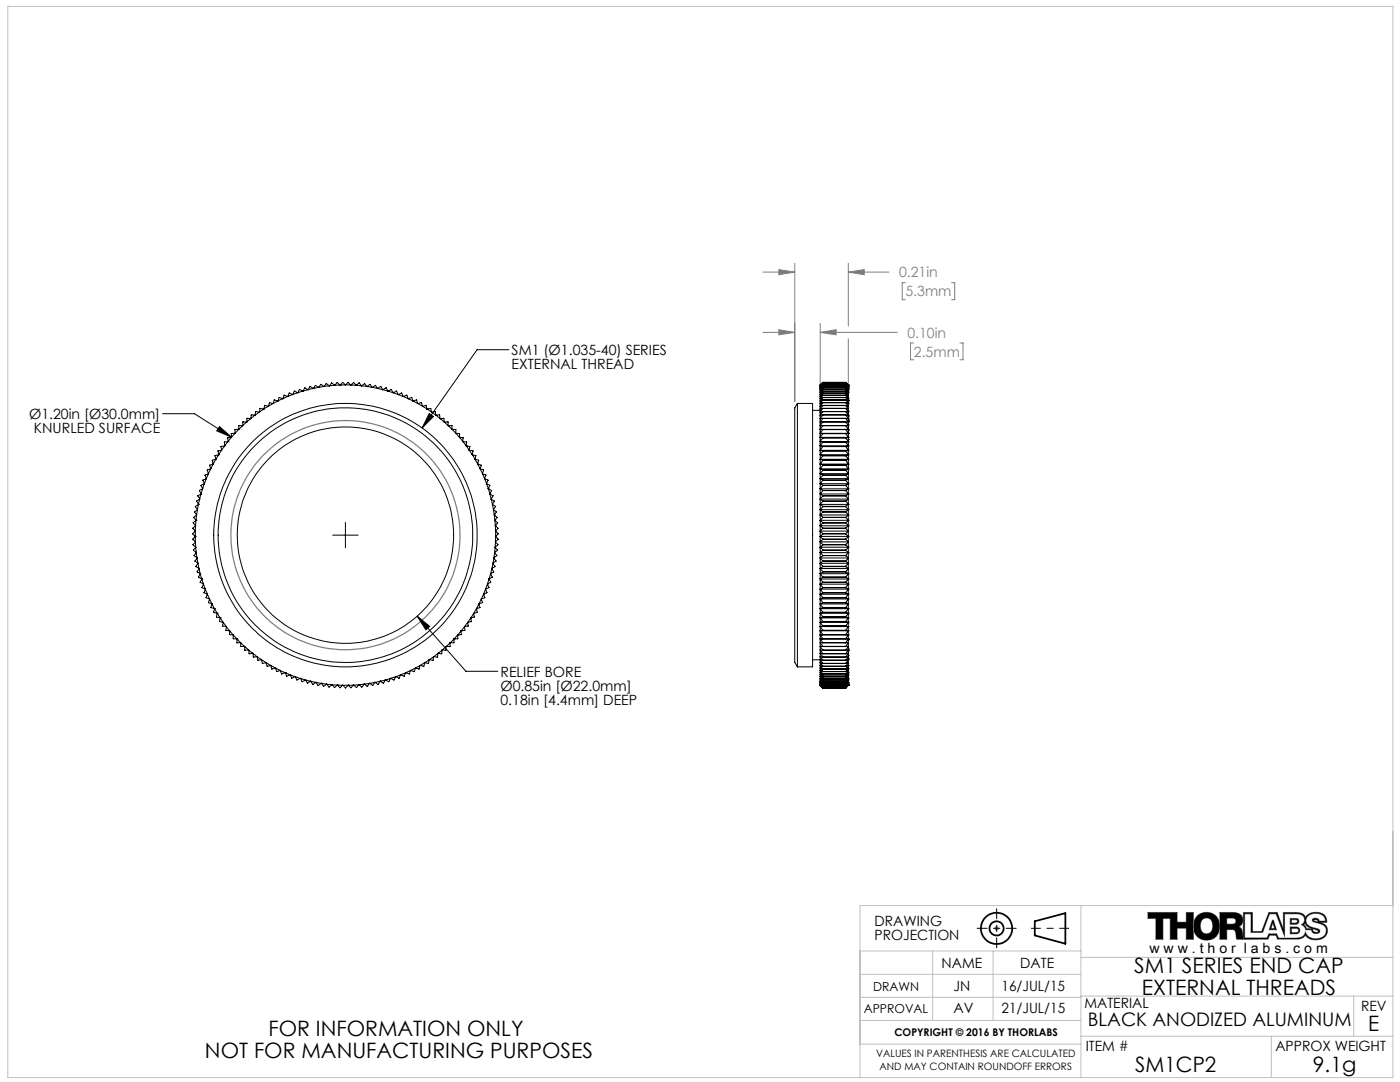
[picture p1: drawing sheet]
<svg xmlns="http://www.w3.org/2000/svg" width="279mm" height="216mm" viewBox="0 0 279 216" stroke-linecap="round" stroke-linejoin="round" font-family="sans-serif">
<g fill="none" stroke="#000" stroke-width=".35">
<path d="M206.5 183.8l6.1-1.6v6.1l-6.1-1.6z"/>
<circle cx="198.9" cy="185.2" r="3.1"/>
<circle cx="198.9" cy="185.2" r="1.4"/>
</g>
<g fill="none" stroke="#808080" stroke-width=".2">
<path d="M152.3 54.3h6.3M155.4 53.8l3.2 .5-3.2 .5zM158.6 52.5v27.6M169.3 54.3l3.2-.5v1zM169.3 52.5v12.6M169.3 54.3h8.1M180.7 56.4h-.6v3.4h.6M189.9 56.4h.6v3.4h-.6M152.3 66.3h6.3M155.4 65.8l3.2 .5-3.2 .5zM163.7 66.3l3.2-.5v1zM163.7 64.5v25.9"/>
<path d="M163.7 66.3h15.4M169.3 67.6v26.7M182.4 68.4h-.7v3.4h.7M191.6 68.4h.6v3.4h-.6M198.4 185.2h1M198.5 184.9l.7 .7M198.9 184.7v1M199.2 184.9l-.7 .7M229.1 182.1h5.8v1.9h1.8v-1.9h1.5v5.3h-1.5v-2.2h-1.8v2.2h-1.4v-4.1h-1.4v4.1h-1.4v-4.1h-1.6zM239 182.7a2.7 2.7 0 0 1 3.2-.3 2.7 2.7 0 0 1 1.2 3 2.65 2.65 0 0 1-3.2 2.1 2.65 2.65 0 0 1-2-3.3l.2-.6zM239.9 183.5a1.21 1.21 0 0 1 1.3-.3 1.21 1.21 0 0 1 .8 1.1 1.49 1.49 0 0 1-1.2 2 1.69 1.69 0 0 1-.9-2.8zM244.8 183.2h1.2a.61 .61 0 0 1 .7 .6 .61 .61 0 0 1-.7 .6h-1.2z"/>
<path d="M247.2 184.9a1.46 1.46 0 0 0 .8-1.6 1.46 1.46 0 0 0-1.3-1.2h-3.2v5.3h1.3v-1.9h1.3a1.71 1.71 0 0 1 .6 1.7l.1 .2h1.3M247.2 184.9a2.41 2.41 0 0 1 .9 2.2v.3M247.2 184.9h.1M248.4 182.4h1.3v3.7h2.3l1.4-3.7h1.3l1.7 4.4v-4.4h2.2a1.26 1.26 0 0 1 1.4 .3 1.26 1.26 0 0 1 .1 1.5l-.4 .3a1.2 1.2 0 0 1 .9 1h1.2a.86 .86 0 0 0 .7 .8 .86 .86 0 0 0 .9-.5l-.1-.3a5.9 5.9 0 0 1-2.5-1.2 1.4 1.4 0 0 1 1.3-2 1.84 1.84 0 0 1 2.4 1.5h-1.2a.73 .73 0 0 0-.6-.6 .73 .73 0 0 0-.8 .4l.1 .3a5.7 5.7 0 0 1 2.5 1.1 1.59 1.59 0 0 1-1.5 2.3 2.11 2.11 0 0 1-2.5-1.4 1.54 1.54 0 0 1-1.8 1.3h-3.5l-.4-.9h-1.6l-.3 .8h-4.5zM253.9 183.6h.2l.6 1.9h-1.4zM254 184.1l.4 1.2h-.8zM257.5 183.3h1.1a.58 .58 0 0 1 .6 .6 .58 .58 0 0 1-.6 .5h-1.1zM257.5 185h1.2a.69 .69 0 0 1 .7 .6 .69 .69 0 0 1-.7 .7h-1.2zM257.7 183.5l1.1 .1 .1 .4-.4 .2h-.8zM257.7 185.2h1a.43 .43 0 0 1 .5 .5 .43 .43 0 0 1-.5 .4h-1zM260.5 184.1a1.57 1.57 0 0 0 1.4 1.2h-1.2l-.5-.8zM262 185.3l1.1 .5a.61 .61 0 0 1-.7 .3 .61 .61 0 0 1-.4-.6z"/>
<path d="M262.1 183.6a.52 .52 0 0 1 .9 .4zM263.3 184h.1M263.3 184h1.5a1.84 1.84 0 0 0-2.2-2 2.32 2.32 0 0 0-2.1 1.1 1.76 1.76 0 0 0-2.1-1h-2.3v3.3l-1.2-3.3h-1.7l-1.4 3.8h-1.8l-.1-3.8h-1.8v5.3M263.3 184a1.71 1.71 0 0 1 1.7 1.8 1.71 1.71 0 0 1-1.7 1.7 2.53 2.53 0 0 1-2.8-1 1.59 1.59 0 0 1-1.6 .9h-3.9l-.3-.8h-1.3l-.4 .8h-4.9"/>
</g>
<circle cx="68.9" cy="106.8" r="22.9" fill="none" stroke="#808080" stroke-width=".25"/>
<path d="M205.8 185.2h7.5" fill="none" stroke="#000" stroke-width=".2" stroke-dasharray="15.2 1.3 1.3 1.3" stroke-dashoffset="13.4"/>
<path d="M195 185.2h7.8M198.9 181.3v7.8" fill="none" stroke="#000" stroke-width=".2" stroke-dasharray="15.2 1.3 1.3 1.3" stroke-dashoffset="13.2"/>
<g fill="none" stroke="#c0c0c0" stroke-width=".2">
<path d="M1.6 1.3h276.4v213.7h-276.4zM171.6 189.8h44.1M171.6 199h44.1M171.6 194.4h44.1M186.1 189.8v13.8M198.2 189.8v13.8M215.7 198.8h62.3M215.7 180.7v34.3M215.7 191h62.3M270.2 198.8v8M278 180.7h-106.4v34.3M171.6 203.6h44.1"/>
<path d="M171.6 208.4h44.1M215.7 206.8h62.3M253.7 206.8v8.2"/>
</g>
<path d="M101.6 69.8h-6.4l-11 15.6M32.5 82.5h6.3l7.4 4.7M43.8 85.1l2.4 2.1-2.9-1.2zM85.7 82.5l.8 .6-2.3 2.3zM66.4 106.8h5.1M68.9 104.2v5.1M83.3 122.9l9.7 11h6.3M83.3 122.9l2.5 2.1-.8 .7z" fill="none" stroke="#000" stroke-width=".2"/>
<path d="M240 183.5a1.27 1.27 0 0 1 1.5-.2 1.27 1.27 0 0 1 .5 1.4 1.28 1.28 0 0 1-.6 1.5 1.28 1.28 0 0 1-1.5-.3 2.12 2.12 0 0 1 .1-2.4zM239 182.7a2.83 2.83 0 0 0-.6 3.4 2.83 2.83 0 0 0 3.2 1.4 2.79 2.79 0 0 0 1.7-3.7 2.79 2.79 0 0 0-3.7-1.5zM229.1 182.1h5.8v1.9h1.8v-1.9h1.5v5.3h-1.5v-2.2h-1.8v2.2h-1.4v-4.1h-1.4v4.1h-1.4v-4.1h-1.6zM243.5 182.1h2.7a1.53 1.53 0 0 1 1.7 .9 1.53 1.53 0 0 1-.7 1.9l.5 .4 .2 .3 .2 1.8h-1.3l-.2-1.4-.5-.5h-1.3v1.9h-1.3zM244.8 183.2v1.2h1.4l.4-.4v-.5l-.3-.3zM262.1 183.6h.5a.24 .24 0 0 1 .3 0 .24 .24 0 0 1 0 .3l-.6-.1zM260.5 184.1a1.57 1.57 0 0 0 1.4 1.2h-1.2l-.2-.5a.4 .4 0 0 1 0-.7zM248.1 182.1v5.3h4.9l.4-.8h1.3l.3 .8h3.9a1.64 1.64 0 0 0 1.6-.9 2.71 2.71 0 0 0 3.7 .6 1.66 1.66 0 0 0 .7-1.9 1.66 1.66 0 0 0-1.6-1.2h1.5a1.88 1.88 0 0 0-2.4-2 2.15 2.15 0 0 0-1.9 1.1v-.2a1.84 1.84 0 0 0-2.1-.8h-2.3v3.3l-1.2-3.3h-1.7l-1.4 3.8h-1.8l-.1-3.8zM248.4 182.4h1.3v3.7h2.3l1.4-3.7h1.3l1.7 4.4v-4.4h2.2a1.32 1.32 0 0 1 1.7 1.3l-.1 .4-.5 .4 .2 .1a1.14 1.14 0 0 1 .7 .9h1.2v.4a.85 .85 0 0 0 .9 .4 .85 .85 0 0 0 .7-.6l-.2-.3-.6-.2a2.02 2.02 0 0 1-1.9-1.3 1.53 1.53 0 0 1 1.7-1.7 1.7 1.7 0 0 1 2.1 1.6h-1.2l-.2-.4-.5-.2-.5 .1-.2 .2a.43 .43 0 0 0 .1 .4 .43 .43 0 0 0 .5 .1l.3 .1a1.75 1.75 0 0 1 1.9 1.5 1.83 1.83 0 0 1-2.4 1.7 1.75 1.75 0 0 1-1.8-1.4 1.54 1.54 0 0 1-1.8 1.3h-3.5l-.4-.9h-1.6l-.3 .8h-4.5zM262 185.3l.6 .2a.34 .34 0 0 1 .4 .5l-.4 .1-.4-.2-.2-.2zM253.9 183.6l-.6 1.9h1.4l-.6-1.9zM254 184.1l.4 1.2h-.8zM257.5 183.3h1.4l.3 .3v.5l-.5 .3h-1.2zM257.7 183.5v.7h1l.2-.3-.1-.3zM257.5 185h1.6l.3 .5-.1 .6-.5 .2h-1.3zM257.7 185.2v.9h1.1l.4-.3v-.3l-.3-.3z" fill-rule="evenodd" fill="#000"/>
<path d="M155.4 65.8l3.2 .5-3.2 .5zM163.7 66.3l3.2-.5v1zM155.4 53.8l3.2 .5-3.2 .5zM169.3 54.3l3.2-.5v1z" fill="#808080"/>
<path d="M85.7 82.5l.8 .6-2.3 2.3zM43.8 85.1l2.4 2.1-2.9-1.2zM83.3 122.9l2.5 2.1-.8 .7z" fill="#000"/>
<g fill="none" stroke="#000" stroke-width=".2">
<path d="M56.4 79.6l-.9 .4M56.4 79.6l-.7-.3-.2 .7M56.4 79.6h.1M57.4 79.1l-1 .5M57.4 79.1l-.7-.3-.3 .8M57.4 79.1h.1M58.4 78.7l-1 .4M58.4 78.7l-.7-.3-.3 .7M58.4 78.7h.1M59.4 78.4l-1 .3M59.4 78.4l-.6-.4-.4 .7M59.4 78.4h.1"/>
<path d="M59.8 77.7h.1M59.8 77.7l-.4 .7M59.8 77.7l.6 .3M60.4 78l-1 .4M60.4 78h.1M61.5 77.8l-1 .2M61.5 77.8l-.7-.4-.3 .6M61.5 77.8h.1M62.5 77.5l-1 .3M62.5 77.5l-.6-.4-.4 .7M62.5 77.5h.1M63.6 77.3l-1.1 .2"/>
<path d="M63.6 77.3l-.7-.4-.4 .6M63.6 77.3h.1M64.6 77.1l-1 .2M64.6 77.1l-.6-.4-.4 .6M64.6 77.1l.1 .1M64.7 77.1v.1M65.7 77l-1 .1M65.7 77l-.6-.4-.4 .5M65.7 77h.1M66.8 76.9l-1 .1M66.8 76.9l-.6-.5-.4 .6M66.8 76.9h.1"/>
<path d="M67.8 76.8l-1 .1M67.8 76.8l-.5-.5-.5 .6M67.9 76.8h.1M68.9 76.8h-1M68.9 76.8l-.5-.5-.5 .5M68.9 76.8l.6-.5 .5 .5M69 76.8h1M70 76.8h.1M70 76.8l1.1 .1M70 76.8l.6-.5 .5 .6M71.1 76.9h.1M71.1 76.9l1 .1"/>
<path d="M71.1 76.9l.6-.5 .4 .6M72.1 77h.1M72.2 77l1 .1M72.2 77l.6-.4 .4 .5M73.2 77.1v.1M73.2 77.1l1.1 .2M73.2 77.1l.7-.4 .4 .6M74.3 77.3h.1M74.3 77.3l1 .2M74.3 77.3l.6-.4 .4 .6M75.4 77.5h.1M75.4 77.5l1 .3"/>
<path d="M75.4 77.5l.6-.4 .4 .7M76.4 77.8h.1M76.4 77.8l1 .2M76.4 77.8l.7-.4 .3 .6M77.4 78h.1M77.5 78l.9 .4M78.1 77.7h.1M78.1 77.7l-.6 .3M78.1 77.7l.3 .7M78.4 78.4h.1M78.5 78.4l.9 .3M78.5 78.4l.6-.4 .3 .7"/>
<path d="M79.4 78.7h.1M79.5 78.7h.1M79.5 78.7l1 .4M79.5 78.7l.7-.3 .3 .7M80.5 79.1h.1M80.5 79.1l1 .5M80.5 79.1l.7-.3 .3 .8M81.5 79.6h.1M81.5 79.6l.9 .4M81.5 79.6l.7-.3 .2 .7M163.7 79.6v.4M163.7 79.6h.1"/>
<path d="M163.7 79.1v.5M163.7 78.7v.4M163.7 78.4v.3M163.7 78.4h.1M163.7 78v.4M163.7 78h.1M163.7 77.8v.2M163.7 77.8h.1M163.7 77.5v.3M163.7 77.5h.1M163.7 77.3v.2M163.7 77.3h.1"/>
<path d="M163.7 77.1v.2M163.7 77.1h.1M163.7 77v.1M163.7 77h.1M163.7 76.9v.1M163.7 76.9h.1M163.7 76.8v.1M163.7 76.8h.1M163.7 78.7h.1M163.7 79.1h.1M164.2 79.8h.1M164.2 79.3h.1"/>
<path d="M164.2 78.8v.1M164.2 78.4v.1M164.2 78v.1M164.2 77.7h.1M164.2 77.4h.1M164.2 77.1h.1M164.2 76.9h.1M164.2 76.7h.1M164.2 76.6h.1M164.2 76.4h.1M164.2 76.3h.1M164.2 76.3l-.5 .5"/>
<path d="M164.2 79.8l-.5 .7M164.2 79.8h4.6M164.2 79.8l-.5 .2M164.2 79.3l-.5 .7M164.2 79.3h4.6M164.2 79.3l-.5 .3M164.2 78.9l-.5 .7M164.2 78.9h4.6M164.2 78.8l-.5 .3M164.2 78.8h4.6M164.2 78.5l-.5 .6M164.2 78.5h4.6"/>
<path d="M164.2 78.4l-.5 .3M164.2 78.4h4.6M164.2 78.1l-.5 .6M164.2 78.1h4.6M164.2 78l-.5 .4M164.2 78h4.6M164.2 77.7l-.5 .7M164.2 77.7h4.6M164.2 77.7l-.5 .3M164.2 77.4l-.5 .6M164.2 77.4h4.6M164.2 77.4l-.5 .4"/>
<path d="M164.2 77.1l-.5 .7M164.2 77.1h4.6M164.2 77.1l-.5 .4M164.2 76.9l-.5 .6M164.2 76.9h4.6M164.2 76.9l-.5 .4M164.2 76.7l-.5 .6M164.2 76.7h4.6M164.2 76.7l-.5 .4M164.2 76.6l-.5 .5M164.2 76.6h4.6M164.2 76.6l-.5 .4"/>
<path d="M164.2 76.4l-.5 .6M164.2 76.4h4.6M164.2 76.4l-.5 .5M164.2 76.3l-.5 .6M164.2 76.3h4.6M168.8 79.8h.1M168.8 79.3h.1M168.8 78.8v.1M168.8 78.4v.1M168.8 78v.1M168.8 77.7h.1M168.8 77.4h.1"/>
<path d="M168.8 77.1h.1M168.8 76.9h.1M168.8 76.7h.1M168.8 76.6h.1M168.8 76.4h.1M168.8 76.3h.1M168.8 76.3l.5 .5M168.8 79.8l.5 .7M168.8 79.8l.5 .2M168.8 79.3l.5 .7M168.8 79.3l.5 .3M168.8 78.9l.5 .7"/>
<path d="M168.8 78.8l.5 .3M168.8 78.5l.5 .6M168.8 78.4l.5 .3M168.8 78.1l.5 .6M168.8 78l.5 .4M168.8 77.7l.5 .7M168.8 77.7l.5 .3M168.8 77.4l.5 .6M168.8 77.4l.5 .4M168.8 77.1l.5 .7M168.8 77.1l.5 .4M168.8 76.9l.5 .6"/>
<path d="M168.8 76.9l.5 .4M168.8 76.7l.5 .6M168.8 76.7l.5 .4M168.8 76.6l.5 .5M168.8 76.6l.5 .4M168.8 76.4l.5 .6M168.8 76.4l.5 .5M168.8 76.3l.5 .6M169.3 79.9h.1M169.3 79.6v.4M169.3 79.6h.1M169.3 79.1v.5"/>
<path d="M169.3 78.7v.4M169.3 78.4v.3M169.3 78.4h.1M169.3 78v.4M169.3 78h.1M169.3 77.8v.2M169.3 77.8h.1M169.3 77.5v.3M169.3 77.5h.1M169.3 77.3v.2M169.3 77.3h.1M169.3 77.1v.2"/>
<path d="M169.3 77.1h.1M169.3 77v.1M169.3 77h.1M169.3 76.9v.1M169.3 76.9h.1M169.3 76.8v.1M169.3 76.8h.1M169.3 78.7h.1M169.3 79.1h.1M39.8 99.6l-.2 1M39.8 99.6l-.6 .4 .4 .6M39.9 99.6h-.1"/>
<path d="M40.1 98.6l-.2 1M40.1 98.6l-.6 .3 .4 .7M40.1 98.5v.1M40.4 97.5l-.3 1M40.4 97.5l-.6 .4 .3 .6M40.4 97.5h.1M40.8 96.5l-.4 1M40.8 96.5l-.7 .3 .3 .7M40.8 96.5h.1M41.2 95.5l-.4 1M41.2 95.5l-.7 .3 .3 .7M41.2 95.5h.1"/>
<path d="M41.6 94.5l-.4 1M41.6 94.5l-.7 .3 .3 .7M41.6 94.5h.1M42.1 93.6l-.5 .9M42.1 93.6l-.8 .2 .3 .7M42.1 93.5v.1M42.4 91.8v.1M42.4 91.9l.1 .7M42.5 92.6l-.4 .9M42.5 92.6l-.7 .2 .3 .7M42.5 92.6h.1M43.1 91.7l-.6 .9"/>
<path d="M43.1 91.6v.1M43.1 91.7l-.7 .1M43.6 90.7l-.5 .9M43.6 90.7h.1M43.6 90.7l-.7 .2 .2 .7M44.2 89.9l-.6 .8M44.2 89.9l-.7 .1 .1 .7M44.2 89.8v.1M44.8 89l-.6 .8M44.8 89l-.7 .1 .1 .7M44.8 89h.1M45.4 87.4h.1"/>
<path d="M45.4 87.4l.1 .7M45.5 88.1l-.6 .8M45.5 88.1h.1M45.5 88.1l-.7 .1 .1 .7M46.2 87.3l-.7 .8M46.2 87.3h.1M46.2 87.3h-.7M46.9 86.5l-.7 .7M46.9 86.5h-.8l.1 .7M46.9 86.5h.1M46.9 86.4v.1M47.6 85.7l-.7 .7"/>
<path d="M47.7 85.7h-.8v.7M48.4 84.9l-.7 .8M48.4 84.9h-.7v.8M48.4 84.9h.1M49.2 84.2l-.8 .7M49.2 84.2h-.7l-.1 .7M49.2 84.2h.1M50 83.5l-.8 .7M50 83.5h-.7l-.1 .7M50 83.5h.1M50.1 82.8h.1M50.1 82.8v.7"/>
<path d="M50.2 82.8l.7 .1M50.9 82.9l-.8 .6M50.9 82.9h.1M50.9 82.8v.1M51.8 82.2l-.9 .6M51.8 82.2l-.8-.1-.1 .7M51.8 82.2h.1M52.6 81.6l-.8 .6M52.6 81.6l-.7-.1-.1 .7M52.7 81.6h-.1M53.6 81.1l-.9 .5M53.6 81.1l-.8-.2-.1 .7"/>
<path d="M53.6 81v.1M54.5 80.5l-.9 .5M54.5 80.5l-.7-.2-.2 .7M54.5 80.5h.1M55.4 80l-.9 .5M55.4 80l-.6-.2-.3 .7M55.4 80h.1M55.5 80h.1M82.4 80h.1M82.4 80l1 .5M82.4 80l.7-.2 .3 .7M83.4 80.5h.1"/>
<path d="M83.4 80.5l.9 .5M83.4 80.5l.7-.2 .2 .7M84.3 81v.1M84.3 81.1l.9 .5M84.3 81.1l.8-.2 .1 .7M85.2 81.6h.1M85.2 81.6l.9 .6M85.2 81.6l.8-.1 .1 .7M86.1 82.2h.1M86.1 82.2l.9 .6M86.1 82.2l.8-.1 .1 .7M87 82.8v.1"/>
<path d="M87 82.9h.1M87 82.9l.8 .6M87.7 82.8h.1M87.7 82.8l-.7 .1M87.7 82.8l.1 .7M87.8 83.5h.1M87.8 83.5l.9 .7M87.8 83.5h.8l.1 .7M88.7 84.2h.1M88.7 84.2l.7 .7M88.7 84.2h.7l.1 .7M89.5 84.9l.7 .8"/>
<path d="M89.5 84.9h.7v.8M90.2 85.7h.8l-.1 .7M90.2 85.7l.7 .7M90.9 86.4l.1 .1M91 86.5l.7 .7M91 86.5h.7M91.7 87.3h.1M91.7 87.3l.7 .8M91.7 86.5h.1M91.7 87.3h.7M91.7 86.5v.7M92.4 88.1h.1"/>
<path d="M92.4 88.1l.6 .8M92.4 88.1l.7 .1-.1 .7M92.4 87.3v.1M92.4 87.4v.7M93 89h.1M93 89l.6 .8M93 89l.8 .1-.2 .7M93.6 89.8v.1M93.6 89.9h.1M93.7 89.9l.5 .8M93.7 89.9l.7 .1-.2 .7M94.2 90.7h.1"/>
<path d="M94.3 90.7l.5 .9M94.3 90.7l.7 .2-.2 .7M94.8 91.6v.1M94.8 91.7l.5 .9M94.8 91.7l.7 .2-.2 .7M95.3 92.6h.1M95.4 92.6l.4 .9M95.4 92.6l.7 .3-.3 .6M95.8 93.5v.1M95.8 93.6l.5 .9M95.8 93.6l.7 .2-.2 .7M96.3 94.5h.1"/>
<path d="M96.3 94.5l.4 1M96.3 94.5l.7 .3-.3 .7M96.7 95.5h.1M96.7 95.5l.4 1M96.7 95.5l.7 .3-.3 .7M97.1 96.5h.1M97.1 96.5l.3 1M97.1 96.5l.7 .3-.4 .7M97.4 97.5h.1M97.4 97.5l.4 1M97.4 97.5l.7 .4-.3 .6M97.8 98.6h.1"/>
<path d="M97.8 98.6l.2 1M97.8 98.5v.1M97.8 98.6l.6 .3M98 99.6l.3 1M98 99.6l.7 .4-.4 .6M98 99.6h.1M98.4 98.9v.1M98.4 99l-.4 .6M159.1 80.5h3.1v52.6h-3.1M159.1 80.5v52.6M159.1 80.5l-.5 .9v50.8l.5 .9M162.2 81.9h1.5"/>
<path d="M163.7 99.6v1M163.7 98.6v1M163.7 98.6h.1M163.7 97.5v1M163.7 97.5h.1M163.7 96.5v1M163.7 96.5h.1M163.7 95.5v1M163.7 94.5v1M163.7 93.6v.9M163.7 93.6h.1M163.7 92.6v.9"/>
<path d="M163.7 92.6h.1M163.7 91.7v.9M163.7 91.7h.1M163.7 90.7v.9M163.7 90.7h.1M163.7 89.9v.8M163.7 89.9h.1M163.7 89v.8M163.7 89h.1M163.7 88.1v.8M163.7 88.1h.1M163.7 87.3v.8"/>
<path d="M163.7 87.3h.1M163.7 86.5v.7M163.7 86.5h.1M163.7 85.7v.7M163.7 85.7h.1M163.7 84.9v.8M163.7 84.2v.7M163.7 84.2h.1M163.7 83.5v.7M163.7 82.9v.6M163.7 82.2v.6M163.7 81.6v.6"/>
<path d="M163.7 81.1v.5M163.7 80.5v.5M163.7 80v.5M163.7 80h.1M163.7 85.7h5.6M163.7 86.5h5.6M163.7 88.1h5.6M163.7 89.9h5.6M163.7 90.7h5.6M163.7 91.7h5.6M163.7 92.6h5.6M163.7 93.6h5.6"/>
<path d="M163.7 96.5h5.6M163.7 98.6h5.6M163.7 97.5h5.6M163.7 89h5.6M163.7 87.3h5.6M163.7 80.5h.1M163.7 81v.1M163.7 81.6h.1M163.7 82.2h.1M163.7 82.8v.1M163.7 83.5h.1M163.7 84.9h.1"/>
<path d="M163.7 86.4v.1M163.7 89.8v.1M163.7 91.6v.1M163.7 93.5v.1M163.7 94.5h.1M163.7 95.5h.1M163.7 98.5v.1M163.7 99.6h.1M163.7 99.6l.5 .4M163.7 99.6h5.6M163.7 98.6l.5 .3M163.7 97.5l.5 .4"/>
<path d="M163.7 96.5l.5 .3M163.7 95.5l.5 .3M163.7 95.5h5.6M163.7 94.5l.5 .3M163.7 94.5h5.6M163.7 93.6l.5 .2M163.7 92.6l.5 .2M163.7 91.7l.5 .1M163.7 90.7l.5 .2M163.7 89.9l.5 .1M163.7 89l.5 .1M163.7 88.1l.5 .1"/>
<path d="M163.7 87.3h.5M163.7 86.5h.5M164.2 100h.1M164.2 98.9v.1M164.2 97.9h.1M164.2 96.8v.1M164.2 95.8h.1M164.2 94.8h.1M164.2 93.8h.1M164.2 92.8v.1M164.2 91.8v.1M164.2 90.9h.1"/>
<path d="M164.2 90h.1M164.2 89.1h.1M164.2 88.2h.1M164.2 87.3v.1M164.2 86.5h.1M164.2 85.7h.1M164.2 84.9h.1M164.2 84.2h.1M164.2 83.5h.1M164.2 82.8h.1M164.2 82.1h.1M164.2 81.5h.1"/>
<path d="M164.2 80.9h.1M164.2 80.3v.1M164.2 84.9h4.6M164.2 83.5h4.6M164.2 100h4.6M164.2 99l-.5 .6M164.2 98.9h4.6M164.2 97.9l-.5 .6M164.2 97.9h4.6M164.2 96.9l-.5 .6M164.2 96.9h4.6M164.2 96.8h4.6"/>
<path d="M164.2 95.8l-.5 .7M164.2 95.8h4.6M164.2 94.8l-.5 .7M164.2 94.8h4.6M164.2 93.8l-.5 .7M164.2 93.8h4.6M164.2 92.9l-.5 .6M164.2 92.9h4.6M164.2 92.8h4.6M164.2 91.9l-.5 .7M164.2 91.8h4.6M164.2 90.9l-.5 .7"/>
<path d="M164.2 90.9h4.6M164.2 90l-.5 .7M164.2 90h4.6M164.2 89.1l-.5 .7M164.2 89.1h4.6M164.2 88.2l-.5 .7M164.2 88.2h4.6M164.2 87.4l-.5 .7M164.2 87.3h4.6M164.2 86.5l-.5 .7M164.2 86.5h4.6M164.2 85.7l-.5 .7"/>
<path d="M164.2 85.7h4.6M164.2 84.9l-.5 .8M164.2 84.9h-.5M164.2 84.2l-.5 .7M164.2 84.2h4.6M164.2 84.2h-.5M164.2 83.5l-.5 .7M164.2 83.5h-.5M164.2 82.8l-.5 .7M164.2 82.8h4.6M164.2 82.8l-.5 .1M164.2 82.1l-.5 .7"/>
<path d="M164.2 82.1h4.6M164.2 82.1l-.5 .1M164.2 81.5l-.5 .7M164.2 81.5h4.6M164.2 81.5l-.5 .1M164.2 80.9l-.5 .7M164.2 80.9h4.6M164.2 80.9l-.5 .2M164.2 80.4l-.5 .6M164.2 80.4h4.6M164.2 80.3l-.5 .2M164.2 80.3h4.6"/>
<path d="M168.8 100h.1M168.8 98.9v.1M168.8 97.9h.1M168.8 96.8v.1M168.8 95.8h.1M168.8 94.8h.1M168.8 93.8h.1M168.8 92.8v.1M168.8 91.8v.1M168.8 90h.1M168.8 89.1h.1M168.8 88.2h.1"/>
<path d="M168.8 87.3v.1M168.8 86.5h.1M168.8 85.7h.1M168.8 84.9h.1M168.8 84.2h.1M168.8 82.8h.1M168.8 82.1h.1M168.8 81.5h.1M168.8 80.3v.1M168.8 99l.5 .6M168.8 97.9l.5 .6M168.8 96.9l.5 .6"/>
<path d="M168.8 95.8l.5 .7M168.8 94.8l.5 .7M168.8 93.8l.5 .7M168.8 92.9l.5 .6M168.8 91.9l.5 .7M168.8 90.9l.5 .7M168.8 80.9h.1M168.8 83.5h.1M168.8 90.9h.1M168.8 90l.5 .7M168.8 89.1l.5 .7M168.8 88.2l.5 .7"/>
<path d="M168.8 87.4l.5 .7M168.8 86.5l.5 .7M168.8 85.7l.5 .7M168.8 84.9l.5 .8M168.8 84.9h.5M168.8 84.2l.5 .7M168.8 84.2h.5M168.8 83.5l.5 .7M168.8 83.5h.5M168.8 82.8l.5 .7M168.8 82.8l.5 .1M168.8 82.1l.5 .7"/>
<path d="M168.8 82.1l.5 .1M168.8 81.5l.5 .7M168.8 81.5l.5 .1M168.8 80.9l.5 .7M168.8 80.9l.5 .2M168.8 80.4l.5 .6M168.8 80.3l.5 .2M169.3 83.5h.1M169.3 80.5h.1M169.3 82.1h.1M169.3 83.9h.1M169.3 85.9h.1"/>
<path d="M169.3 84.8h.1M169.3 83.1h.1M169.3 83.8h.1M169.3 87.7h.1M169.3 82.9h.1M169.3 86.5h.1M169.3 84.1h.1M169.3 99.6v1M169.3 98.6v1M169.3 98.6h.1M169.3 97.5v1M169.3 97.5h.1"/>
<path d="M169.3 96.5v1M169.3 96.5h.1M169.3 95.5v1M169.3 94.5v1M169.3 93.6v.9M169.3 93.6h.1M169.3 92.6v.9M169.3 92.6h.1M169.3 91.7v.9M169.3 91.7h.1M169.3 90.7v.9M169.3 90.7h.1"/>
<path d="M169.3 89.9v.8M169.3 89.9h.1M169.3 89v.8M169.3 89h.1M169.3 88.1v.8M169.3 88.1h.1M169.3 87.3v.8M169.3 87.3h.1M169.3 86.5v.7M169.3 85.7v.7M169.3 85.7h.1M169.3 84.9v.8"/>
<path d="M169.3 84.2v.7M169.3 84.2h.1M169.3 83.5v.7M169.3 82.9v.6M169.3 82.2v.6M169.3 81.6v.6M169.3 81.1v.5M169.3 80.5v.5M169.3 80v.5M169.3 80h.1M169.3 81v.1M169.3 81.6h.1"/>
<path d="M169.3 82.2h.1M169.3 82.8v.1M169.3 84.9h.1M169.3 86.4v.1M169.3 89.8v.1M169.3 91.6v.1M169.3 93.5v.1M169.3 94.5h.1M169.3 95.5h.1M169.3 98.5v.1M169.3 99.6h.1M169.3 99.6l-.5 .4"/>
<path d="M169.3 98.6l-.5 .3M169.3 97.5l-.5 .4M169.3 96.5l-.5 .3M169.3 95.5l-.5 .3M169.3 94.5l-.5 .3M169.3 93.6l-.5 .2M169.3 92.6l-.5 .2M169.3 91.7l-.5 .1M169.3 90.7l-.5 .2M169.3 89.9l-.5 .1M169.3 89l-.5 .1M169.3 88.1l-.5 .1"/>
<path d="M169.3 87.3h-.5M169.3 86.5h-.5M38.7 110.8v.1M38.7 110.9l.6 .4M38.9 111.9v.1M38.9 112l.6 .4M39 107.1v1M39 107h.1M39 106v1M39 106l-.5 .5 .5 .5M39 107.1l-.5 .5 .5 .5M39 108.1v.1"/>
<path d="M39 107v.1M39 108.2l.1 1M39 104.9v1M39 104.9l-.5 .5 .5 .6M39 108.2l-.5 .5 .6 .5M39 104.9h.1M39.1 109.2l.1 1M39.1 109.2l-.5 .6 .6 .4M39.1 109.2h.1M39.1 103.9l-.1 1M39.1 103.8h.1M39.1 103.9l-.5 .4 .4 .6"/>
<path d="M39.1 103.8v.1M39.2 110.3l.1 1M39.2 110.3h.1M39.2 110.3l-.5 .5M39.2 102.8l-.1 1M39.2 102.8l-.5 .4 .4 .6M39.2 102.7v.1M39.3 111.3h.1M39.3 111.4l.2 1M39.3 111.3v.1M39.3 111.4l-.4 .5M39.4 101.7l-.2 1"/>
<path d="M39.4 101.7l-.6 .4 .4 .6M39.4 101.7h.1M39.5 112.4l.2 1M39.5 112.4l-.4 .6 .6 .4M39.5 112.4h.1M39.6 100.6l-.2 1.1M39.6 100.6h.1M39.6 100.6l-.6 .5 .4 .6M39.7 113.5l.3 1M39.7 113.5l-.4 .6 .7 .4M39.7 113.4v.1M40 114.5l.3 1"/>
<path d="M40 114.5l-.4 .6 .7 .4M40 114.5h.1M40.3 115.5h.1M40.3 115.5l.3 1M40.3 115.5l-.4 .7 .7 .3M40.6 116.6l.4 .9M40.6 116.6l-.3 .6 .7 .3M40.6 116.5v.1M41 117.5v.1M41 117.6l.4 .9M41 117.6l-.3 .7 .7 .2M41.4 118.6l.4 .9"/>
<path d="M41.4 118.6l-.3 .7 .7 .2M41.4 118.6h.1M41.8 119.5h.1M41.8 119.6l.5 .9M41.8 119.5v.1M41.8 119.6l-.2 .6M96 119.5h.1M96.1 119.6l-.5 .9M96.1 119.6l.2 .6M96.5 118.6h.1M96.5 118.6l-.4 .9M96.5 118.6l.3 .7-.7 .2"/>
<path d="M96.5 118.5v.1M96.9 117.5h.1M96.9 117.5v.1M96.9 117.6l-.4 .9M96.9 117.6l.3 .7-.7 .2M97.3 116.6h.1M97.3 116.6l-.4 .9M97.3 116.6l.3 .6M97.3 116.5v.1M97.6 117.2v.1M97.6 115.5h.1M97.6 117.3l-.7 .2"/>
<path d="M97.6 115.5l-.3 1M97.6 115.5l.3 .7-.6 .3M97.9 114.5h.1M97.9 114.5l-.3 1M97.9 114.5l.3 .7-.6 .3M98.1 113.5l-.2 1M98.1 113.5l.4 .6M98.2 113.4l-.1 .1M98.3 100.6l.2 1.1M98.3 100.6l.6 .4-.4 .7M98.3 100.6h-.1M98.4 112.4l-.2 1"/>
<path d="M98.4 112.4l.4 .7-.6 .3M98.4 112.4h.1M98.5 101.7h.1M98.5 101.7l.1 1M98.5 101.7l.6 .4-.5 .6M98.5 114.1h.1M98.5 114.1l-.6 .4M98.6 111.4l-.2 1M98.6 111.3v.1M98.6 111.4l.4 .5M98.6 102.8h.1M98.6 102.8l.2 1"/>
<path d="M98.6 102.8l.6 .4-.4 .6M98.6 102.7v.1M98.7 110.3l-.1 1M98.7 110.3l.5 .5-.6 .5M98.7 110.2v.1M98.8 103.9v1M98.8 103.9l.5 .4-.5 .6M98.8 103.8v.1M98.8 109.2l-.1 1M98.8 109.2l.5 .6-.6 .4M98.8 109.2h.1M98.8 104.9h.1"/>
<path d="M98.8 104.9l.1 1M98.8 104.9l.6 .5-.5 .5M98.9 108.2l-.1 1M98.9 108.1l.5 .6-.6 .5M98.9 106v1M98.9 107.1v1M98.9 107l.5 .6-.5 .5M98.9 106l.5 .5-.5 .5M98.9 105.9v.1M99 111.9v.1M99 112l-.6 .4M163.7 107h.1"/>
<path d="M163.7 106v1M163.7 107.1v1M163.7 104.9v1M163.7 104.9h.1M163.7 108.2v1M163.7 109.2h.1M163.7 103.9v1M163.7 109.2v1M163.7 103.8h.1M163.7 102.8v1M163.7 102.8h.1M163.7 110.3h.1"/>
<path d="M163.7 110.3v1M163.7 101.7v1M163.7 101.7h.1M163.7 111.4v1M163.7 100.6v1.1M163.7 100.6h.1M163.7 112.4v1M163.7 113.5v1M163.7 114.5h.1M163.7 114.5v1M163.7 115.5h.1M163.7 115.5v1"/>
<path d="M163.7 116.6h.1M163.7 116.6v.9M163.7 117.5h.1M163.7 117.6v.9M163.7 118.6h.1M163.7 118.6v.9M163.7 119.5h.1M163.7 119.6v.9M163.7 100.6h5.6M163.7 101.7h5.6M163.7 103.8h5.6M163.7 107h5.6"/>
<path d="M163.7 109.2h5.6M163.7 110.3h5.6M163.7 115.5h5.6M163.7 117.5h5.6M163.7 119.5h5.6M163.7 118.6h5.6M163.7 116.6h5.6M163.7 114.5h5.6M163.7 104.9h5.6M163.7 102.8h5.6M163.7 106l.5 .5M163.7 102.7v.1"/>
<path d="M163.7 103.8v.1M163.7 105.9v.1M163.7 107v.1M163.7 108.1v.1M163.7 111.3v.1M163.7 112.4h.1M163.7 113.4v.1M163.7 116.5v.1M163.7 117.5v.1M163.7 106h5.6M163.7 107.1l.5 .5M163.7 108.1h5.6"/>
<path d="M163.7 104.9l.5 .5M163.7 108.2l.5 .5M163.7 103.9l.5 .4M163.7 109.2l.5 .5M163.7 102.8l.5 .4M163.7 110.3l.5 .5M163.7 111.3h5.6M163.7 101.7l.5 .4M163.7 111.4l.5 .5M163.7 112.4h5.6M163.7 100.6l.5 .4M163.7 112.4l.5 .6"/>
<path d="M163.7 113.5h5.6M163.7 113.5l.5 .6M163.7 114.5l.5 .6M163.7 115.5l.5 .7M163.7 116.6l.5 .6M163.7 117.6l.5 .7M163.7 118.6l.5 .6M163.7 119.6l.5 .6M164.2 106.5h.1M164.2 107.6h.1M164.2 105.4h.1M164.2 108.7h.1"/>
<path d="M164.2 104.3v.1M164.2 109.7v.1M164.2 103.2v.1M164.2 110.8v.1M164.2 102.1v.1M164.2 111.9v.1M164.2 101v.1M164.2 113v.1M164.2 114.1h.1M164.2 115.1v.1M164.2 116.2h.1M164.2 117.2v.1"/>
<path d="M164.2 118.3h.1M164.2 119.2v.1M164.2 106.5l-.5 .5M164.2 106.5h4.6M164.2 107.6h4.6M164.2 107.6l-.5 .5M164.2 105.4l-.5 .5M164.2 105.4h4.6M164.2 108.7h4.6M164.2 108.7l-.5 .5M164.2 104.4l-.5 .5M164.2 104.4h4.6"/>
<path d="M164.2 104.3h4.6M164.2 109.7h4.6M164.2 109.8h4.6M164.2 109.8l-.5 .4M164.2 103.3l-.5 .5M164.2 103.3h4.6M164.2 103.2h4.6M164.2 110.8h4.6M164.2 110.9l-.5 .4M164.2 102.2l-.5 .5M164.2 102.2h4.6M164.2 102.1h4.6"/>
<path d="M164.2 111.9h4.6M164.2 112l-.5 .4M164.2 101.1l-.5 .6M164.2 101.1h4.6M164.2 101h4.6M164.2 113h4.6M164.2 113.1h4.6M164.2 113.1l-.5 .3M164.2 100l-.5 .6M164.2 114.1h4.6M164.2 114.1l-.5 .4M164.2 115.1h4.6"/>
<path d="M164.2 115.2h4.6M164.2 115.2l-.5 .3M164.2 116.2h4.6M164.2 116.2l-.5 .3M164.2 117.2h4.6M164.2 117.3l-.5 .2M164.2 118.3h4.6M164.2 118.3l-.5 .2M164.2 119.2h4.6M164.2 119.3h4.6M164.2 119.3l-.5 .2M168.8 106.5h.1"/>
<path d="M168.8 107.6h.1M168.8 105.4h.1M168.8 108.7h.1M168.8 104.3v.1M168.8 109.7v.1M168.8 103.2v.1M168.8 110.8v.1M168.8 102.1v.1M168.8 111.9v.1M168.8 101v.1M168.8 113v.1M168.8 114.1h.1"/>
<path d="M168.8 115.1v.1M168.8 116.2h.1M168.8 117.2v.1M168.8 118.3h.1M168.8 119.2v.1M168.8 106.5l.5 .5M168.8 107.6l.5 .5M168.8 105.4l.5 .5M168.8 108.7l.5 .5M168.8 104.4l.5 .5M168.8 109.8l.5 .4M168.8 103.3l.5 .5"/>
<path d="M168.8 110.9l.5 .4M168.8 102.2l.5 .5M168.8 112l.5 .4M168.8 101.1l.5 .6M168.8 113.1l.5 .3M168.8 100l.5 .6M168.8 114.1l.5 .4M168.8 115.2l.5 .3M168.8 116.2l.5 .3M168.8 117.3l.5 .2M168.8 118.3l.5 .2M168.8 119.3l.5 .2"/>
<path d="M169.3 107h.1M169.3 106v1M169.3 107.1v1M169.3 104.9v1M169.3 104.9h.1M169.3 108.2v1M169.3 109.2h.1M169.3 103.9v1M169.3 109.2v1M169.3 103.8h.1M169.3 102.8v1M169.3 102.8h.1"/>
<path d="M169.3 110.3h.1M169.3 110.3v1M169.3 101.7v1M169.3 101.7h.1M169.3 111.4v1M169.3 100.6v1.1M169.3 100.6h.1M169.3 112.4v1M169.3 113.5v1M169.3 114.5h.1M169.3 114.5v1M169.3 115.5h.1"/>
<path d="M169.3 115.5v1M169.3 116.6h.1M169.3 116.6v.9M169.3 117.5h.1M169.3 117.6v.9M169.3 118.6v.9M169.3 118.6h.1M169.3 119.5h.1M169.3 119.6v.9M169.3 106l-.5 .5M169.3 102.7v.1M169.3 103.8v.1"/>
<path d="M169.3 105.9v.1M169.3 107v.1M169.3 108.1v.1M169.3 111.3v.1M169.3 112.4h.1M169.3 113.4v.1M169.3 116.5v.1M169.3 117.5v.1M169.3 107.1l-.5 .5M169.3 104.9l-.5 .5M169.3 108.2l-.5 .5M169.3 103.9l-.5 .4"/>
<path d="M169.3 109.2l-.5 .5M169.3 102.8l-.5 .4M169.3 110.3l-.5 .5M169.3 101.7l-.5 .4M169.3 111.4l-.5 .5M169.3 100.6l-.5 .4M169.3 112.4l-.5 .6M169.3 113.5l-.5 .6M169.3 114.5l-.5 .6M169.3 115.5l-.5 .7M169.3 116.6l-.5 .6M169.3 117.6l-.5 .7"/>
<path d="M169.3 118.6l-.5 .6M169.3 119.6l-.5 .6M41.6 120.2v.1M41.6 120.3l.7 .2M42.3 120.5l.5 .9M42.3 120.5l-.2 .7 .7 .2M42.3 120.5h.1M42.8 121.5l.6 .9M42.8 121.5h.1M42.8 121.5l-.2 .7 .8 .2M43.4 122.4l.5 .9M43.4 122.4h.1"/>
<path d="M43.4 122.4l-.2 .7 .7 .2M43.9 123.3h.1M44 123.3l.5 .9M44 123.3h.1M44 123.3l-.2 .7 .7 .2M44.5 124.2h.1M44.6 124.2l.6 .8M44.6 124.2l-.2 .7 .8 .1M45.1 125.8h.1M45.1 125.8l.7 .1M45.2 125v.1M45.2 125.1l.6 .8"/>
<path d="M45.2 125.1l-.1 .7M45.8 126.6h.1M45.8 125.9h.1M45.8 126.6l.7 .1M45.9 125.9l.6 .8M45.9 125.9l-.1 .7M46.5 126.7h.1M46.6 126.7l.7 .8M46.6 126.7l-.1 .8h.8M46.6 126.7h.1M47.3 127.5h.1M47.3 127.5l.7 .7"/>
<path d="M47.3 127.5v.7h.7M48 128.2l.1 .8h.7M48 128.3l.8 .7M48.8 129h.1M48.8 129l.8 .7M48.8 129l.1 .8 .7-.1M49.6 129.7h.1M49.6 129.7l.8 .7M49.6 129.7l.1 .8 .7-.1M50.4 130.4h.1M50.5 130.4l.8 .6M50.5 130.4l.1 .7 .7-.1"/>
<path d="M50.5 130.4h.1M51.3 131v.1M51.3 131.1l.9 .5M51.3 131.1l.2 .7 .7-.2M52.2 131.6h.1M52.2 131.7l.9 .5M52.2 131.7l.2 .7 .7-.2M52.2 131.6v.1M53.1 132.2v.1M53.1 132.3l.9 .5M53.1 132.3l.2 .7 .7-.2M54 132.8l1 .5"/>
<path d="M54 132.8l.2 .7 .8-.2M54 132.8h.1M55 133.3h.1M55 133.3l.9 .5M55 133.3l.2 .7 .7-.2M55.9 133.8h.1M56 133.8l.9 .4M56 133.8l.2 .7 .7-.3M56 133.8h.1M56.9 134.2l1 .5M56.9 134.2h.1M56.9 134.2l.3 .7 .7-.2"/>
<path d="M57.9 134.7h.1M57.9 134.7l1 .3M57.9 134.7l.3 .6M58.2 135.3h.1M58.9 135h.1M58.9 135l-.7 .3M58.9 135l1 .4M58.9 135l.3 .7 .7-.3M59.9 135.4h.1M60 135.4l1 .3M60 135.4l.3 .6 .7-.3M61 135.6v.1"/>
<path d="M61 135.7l1 .2M61 135.7l.3 .6M61.3 136.3h.1M62 135.9v.1M62 135.9l-.6 .4M62 136l1 .2M62 136l.4 .6 .6-.4M63.1 136.2l1 .1M63.1 136.2l.4 .6 .6-.5M63.1 136.1v.1M64.1 136.3l1.1 .2M64.1 136.3h.1"/>
<path d="M64.1 136.3l.5 .6 .6-.4M65.2 136.5l1 .1M65.2 136.5l.5 .6 .5-.5M65.2 136.5h.1M66.2 136.6h.1M66.3 136.6l1 .1M66.3 136.6l.4 .6M66.7 137.2h.1M67.3 136.7h.1M67.3 136.7l-.5 .5M67.3 136.7h1.1M67.3 136.7l.5 .5"/>
<path d="M67.8 137.2h.1M68.4 136.7h.1M68.4 136.7l-.5 .5M68.4 136.7h1.1M68.4 136.7l.5 .6M68.9 137.3h.1M69.5 136.7h.1M69.5 136.7l-.5 .6M69.5 136.7l.5 .5M70 137.2h.1M70.5 136.7h-1M70.5 136.7h.1"/>
<path d="M70.5 136.7l-.4 .5M71.6 136.6l-1 .1M71.6 136.6l-.4 .6-.6-.5M71.6 136.6h.1M72.7 136.5l-1.1 .1M72.7 136.5l-.5 .6-.6-.5M72.7 136.5h.1M73.7 136.3l-1 .2M73.7 136.3l-.4 .6-.6-.4M73.7 136.3h.1M73.8 136.3l.6 .5M74.4 136.8h.1"/>
<path d="M74.8 136.2l-1 .1M74.8 136.2l-.4 .6M74.8 136.1l.1 .1M74.8 136.1v.1M75.8 136l-.9 .2M75.8 136l-.3 .6-.6-.4M75.9 135.9h.1M75.9 135.9l-.1 .1M76.9 135.7l-1 .2M76.9 135.7l-.3 .6-.7-.4M76.9 135.6v.1M77.9 135.4h.1"/>
<path d="M77.9 135.4l-1 .3M77.9 135.4l-.3 .6-.7-.3M79 135l-1 .4M79 135l-.4 .7-.6-.3M79 135h.1M79.9 134.7l-.9 .3M79.9 134.7l-.2 .6-.7-.3M79.9 134.7h.1M81 134.2h.1M81 134.2l-1 .5M81 134.2l-.4 .7-.6-.2M81.9 133.8l-.9 .4"/>
<path d="M81.9 133.8l-.2 .7-.7-.3M82 133.8h.1M82 133.8h-.1M82.9 133.3l-.9 .5M82.9 133.3l-.2 .7-.7-.2M82.9 133.3h.1M82.9 133.3l.7 .2M83.6 133.5h.1M83.8 132.8l-.9 .5M83.8 132.8l-.2 .7M83.9 132.8h.1M83.9 132.8h-.1"/>
<path d="M84.8 132.3l-.9 .5M84.8 132.3l-.2 .7-.7-.2M84.8 132.2v.1M85.7 131.7l-.9 .5M85.7 131.7l-.2 .7-.7-.2M85.7 131.6h.1M85.7 131.6v.1M86.5 131.1l-.8 .5M86.5 131.1l-.1 .7-.7-.2M86.6 131l-.1 .1M87.4 130.4h.1M87.4 130.4l-.8 .6"/>
<path d="M87.4 130.4l-.1 .7-.7-.1M88.2 129.7l-.8 .7M88.2 129.7v.8l-.8-.1M88.3 129.7h-.1M89 129l-.7 .7M89 129v.8l-.7-.1M89 129h.1M89.8 128.3l-.7 .7M89.9 128.2l-.1 .8h-.7M90.6 127.5h.1M90.6 127.5l-.7 .7M90.6 127.5v.8l-.7-.1"/>
<path d="M91.3 126.7h.1M91.3 126.7l-.7 .8M91.3 126.7l.1 .7-.8 .1M92 125.9l-.7 .8M92 125.9l.1 .7M92 125.9h.1M92.1 126.6h.1M92.1 126.6l-.8 .1M92.7 125.1l-.7 .8M92.7 125.1l.1 .7-.8 .1M92.7 125v.1M93.3 124.2h.1"/>
<path d="M93.3 124.2l-.6 .8M93.3 124.2l.2 .7-.8 .1M93.9 123.3h.1M93.9 123.3l-.6 .9M93.9 123.3l.2 .7-.8 .2M94 123.3h-.1M94.5 122.4l-.5 .9M94.5 122.4l.2 .7-.7 .2M94.5 122.4h.1M95.1 121.5h.1M95.1 121.5l-.6 .9M95.1 121.5l.2 .7"/>
<path d="M95.3 122.2h.1M95.3 122.2l-.8 .2M95.6 120.5l-.5 .9M95.6 120.5l.2 .7-.7 .2M95.6 120.5h.1M96.3 120.3l-.7 .2M96.3 120.2v.1M162.2 131.7h1.5M163.7 120.5v.9M163.7 121.5h.1M163.7 121.5v.9M163.7 122.4h.1"/>
<path d="M163.7 122.4v.9M163.7 123.3h.1M163.7 123.3v.9M163.7 124.2h.1M163.7 124.2v.8M163.7 125h.1M163.7 125.1v.8M163.7 125.9h.1M163.7 125.9v.8M163.7 126.7h.1M163.7 126.7v.8M163.7 127.5h.1"/>
<path d="M163.7 127.5v.7M163.7 128.3v.7M163.7 129v.7M163.7 129.7v.7M163.7 130.4v.6M163.7 131.1v.5M163.7 131.7v.5M163.7 132.3v.5M163.7 132.8h.1M163.7 132.8v.5M163.7 133.3v.5M163.7 133.8v.4"/>
<path d="M163.7 134.2h.1M163.7 134.2v.5M163.7 134.7h.1M163.7 134.7v.3M163.7 135v.4M163.7 135.4h.1M163.7 135.4v.3M163.7 135.7h.1M163.7 135.7v.2M163.7 136v.2M163.7 136.2h.1M163.7 136.2v.1"/>
<path d="M163.7 136.3h.1M163.7 136.3v.2M163.7 136.5h.1M163.7 136.5v.1M163.7 136.6h.1M163.7 136.6v.1M163.7 136.7h.1M163.7 122.4h5.6M163.7 125h5.6M163.7 125.9h5.6M163.7 127.5h5.6M163.7 126.7h5.6"/>
<path d="M163.7 124.2h5.6M163.7 136.7l.5 .6M163.7 120.5h.1M163.7 125v.1M163.7 128.2v.1M163.7 129h.1M163.7 129.7h.1M163.7 130.4h.1M163.7 131v.1M163.7 131.6v.1M163.7 132.2v.1M163.7 133.3h.1"/>
<path d="M163.7 133.8h.1M163.7 135h.1M163.7 135.9v.1M163.7 120.5h5.6M163.7 120.5l.5 .7M163.7 121.5h5.6M163.7 121.5l.5 .7M163.7 122.4l.5 .7M163.7 123.3h5.6M163.7 123.3l.5 .7M163.7 124.2l.5 .7M163.7 125.1l.5 .7"/>
<path d="M163.7 125.9l.5 .7M163.7 126.7l.5 .7M163.7 127.5l.5 .7M163.7 128.2l.5 .1M163.7 128.3l.5 .7M163.7 129h.5M163.7 129l.5 .7M163.7 129.7l.5 .1M163.7 129.7l.5 .7M163.7 130.4l.5 .1M163.7 130.4l.5 .7M163.7 131l.5 .1"/>
<path d="M163.7 131.1l.5 .6M163.7 131.6l.5 .2M163.7 131.7l.5 .7M163.7 132.2l.5 .2M163.7 132.3l.5 .6M163.7 132.8l.5 .2M163.7 132.8l.5 .7M163.7 133.3l.5 .2M163.7 133.3l.5 .7M163.7 133.8l.5 .2M163.7 133.8l.5 .7M163.7 134.2l.5 .3"/>
<path d="M163.7 134.2l.5 .7M163.7 134.7l.5 .2M163.7 134.7l.5 .6M163.7 135l.5 .3M163.7 135l.5 .7M163.7 135.4l.5 .3M163.7 135.4l.5 .6M163.7 135.7l.5 .3M163.7 135.7l.5 .6M163.7 135.9l.5 .4M163.7 136l.5 .6M163.7 136.2l.5 .4"/>
<path d="M163.7 136.2l.5 .6M163.7 136.3l.5 .5M163.7 136.3l.5 .6M163.7 136.5l.5 .4M163.7 136.5l.5 .6M163.7 136.6l.5 .5M163.7 136.6l.5 .6M163.7 136.7l.5 .5M164.2 120.2v.1M164.2 121.2h.1M164.2 122.2h.1M164.2 123.1h.1"/>
<path d="M164.2 124h.1M164.2 125.8h.1M164.2 126.6h.1M164.2 127.4l-.5 .1M164.2 128.2v.1M164.2 129h.1M164.2 129.7v.1M164.2 130.4v.1M164.2 131.1h.1M164.2 132.4h.1M164.2 132.9v.1M164.2 133.5h.1"/>
<path d="M164.2 134h.1M164.2 134.5h.1M164.2 134.9h.1M164.2 135.3h.1M164.2 135.7h.1M164.2 136h.1M164.2 136.3h.1M164.2 136.6h.1M164.2 136.8h.1M164.2 136.9h.1M164.2 137.1h.1M164.2 137.2h.1"/>
<path d="M164.2 128.2h4.6M164.2 129h4.6M164.2 136.8h4.6M164.2 137.2h4.6M164.2 120.2h4.6M164.2 120.3l-.5 .2M164.2 121.2h4.6M164.2 121.2l-.5 .2M164.2 122.2h4.6M164.2 122.2l-.5 .2M164.2 123.1h4.6M164.2 123.1l-.5 .2"/>
<path d="M164.2 124h4.6M164.2 124l-.5 .2M164.2 124.9h4.6M164.2 124.9h.1M164.2 131.7v.1M164.2 124.9l-.5 .1M164.2 125.8h4.6M164.2 125.8l-.5 .1M164.2 126.6h4.6M164.2 126.6l-.5 .1M164.2 127.4h4.6M164.2 128.3h4.6"/>
<path d="M164.2 129.7h4.6M164.2 129.8h4.6M164.2 130.4h4.6M164.2 130.5h4.6M164.2 131.1h4.6M164.2 131.7h4.6M164.2 131.8h4.6M164.2 132.4h4.6M164.2 132.9h4.6M164.2 133h4.6M164.2 133.5h4.6M164.2 134h4.6"/>
<path d="M164.2 134.5h4.6M164.2 134.9h4.6M164.2 135.3h4.6M164.2 135.7h4.6M164.2 136h4.6M164.2 136.3h4.6M164.2 136.6h4.6M164.2 136.9h4.6M164.2 137.1h4.6M168.8 120.2v.1M168.8 121.2h.1M168.8 122.2h.1"/>
<path d="M168.8 123.1h.1M168.8 124h.1M168.8 124.9h.1M168.8 125.8h.1M168.8 126.6h.1M168.8 127.4l.5 .1M168.8 129h.1M168.8 129.7v.1M168.8 130.4v.1M168.8 131.1h.1M168.8 131.7v.1M168.8 132.9v.1"/>
<path d="M168.8 133.5h.1M168.8 134h.1M168.8 134.5h.1M168.8 134.9h.1M168.8 135.3h.1M168.8 135.7h.1M168.8 136h.1M168.8 136.3h.1M168.8 136.6h.1M168.8 136.8h.1M168.8 136.9h.1M168.8 137.1h.1"/>
<path d="M168.8 137.2h.1M168.8 120.3l.5 .2M168.8 121.2l.5 .2M168.8 122.2l.5 .2M168.8 128.2v.1M168.8 132.4h.1M168.8 123.1l.5 .2M168.8 124l.5 .2M168.8 124.9l.5 .1M168.8 125.8l.5 .1M168.8 126.6l.5 .1M169.3 131.4h.1"/>
<path d="M169.3 130.8h.1M169.3 129.7h.1M169.3 133.5h.1M169.3 129.5h.1M169.3 131.6h.1M169.3 127.7h.1M169.3 129.8h.1M169.3 120.5v.9M169.3 121.5h.1M169.3 121.5v.9M169.3 122.4h.1M169.3 122.4v.9"/>
<path d="M169.3 123.3v.9M169.3 123.3h.1M169.3 124.2h.1M169.3 124.2v.8M169.3 125h.1M169.3 125.1v.8M169.3 125.9h.1M169.3 125.9v.8M169.3 126.7h.1M169.3 126.7v.8M169.3 127.5h.1M169.3 127.5v.7"/>
<path d="M169.3 128.3v.7M169.3 129v.7M169.3 129.7v.7M169.3 130.4v.6M169.3 131.1v.5M169.3 131.7v.5M169.3 132.3v.5M169.3 132.8h.1M169.3 132.8v.5M169.3 133.3v.5M169.3 133.8v.4M169.3 134.2h.1"/>
<path d="M169.3 134.2v.5M169.3 134.7h.1M169.3 134.7v.3M169.3 135v.4M169.3 135.4h.1M169.3 135.4v.3M169.3 135.7h.1M169.3 135.7v.2M169.3 136v.2M169.3 136.2h.1M169.3 136.2v.1M169.3 136.3h.1"/>
<path d="M169.3 136.3v.2M169.3 136.5h.1M169.3 136.5v.1M169.3 136.6h.1M169.3 136.6v.1M169.3 136.7h.1M169.3 136.7l-.5 .6M169.3 120.5h.1M169.3 125v.1M169.3 128.2v.1M169.3 129h.1M169.3 130.4h.1"/>
<path d="M169.3 131v.1M169.3 131.6v.1M169.3 132.2v.1M169.3 133.3h.1M169.3 133.8h.1M169.3 135h.1M169.3 135.9v.1M169.3 120.5l-.5 .7M169.3 121.5l-.5 .7M169.3 122.4l-.5 .7M169.3 123.3l-.5 .7M169.3 124.2l-.5 .7"/>
<path d="M169.3 125.1l-.5 .7M169.3 125.9l-.5 .7M169.3 126.7l-.5 .7M169.3 127.5l-.5 .7M169.3 128.2l-.5 .1M169.3 128.3l-.5 .7M169.3 129h-.5M169.3 129l-.5 .7M169.3 129.7l-.5 .1M169.3 129.7l-.5 .7M169.3 130.4l-.5 .1M169.3 130.4l-.5 .7"/>
<path d="M169.3 131l-.5 .1M169.3 131.1l-.5 .6M169.3 131.6l-.5 .2M169.3 131.7l-.5 .7M169.3 132.2l-.5 .2M169.3 132.3l-.5 .6M169.3 132.8l-.5 .2M169.3 132.8l-.5 .7M169.3 133.3l-.5 .2M169.3 133.3l-.5 .7M169.3 133.8l-.5 .2M169.3 133.8l-.5 .7"/>
<path d="M169.3 134.2l-.5 .3M169.3 134.2l-.5 .7M169.3 134.7l-.5 .2M169.3 134.7l-.5 .6M169.3 135l-.5 .3M169.3 135l-.5 .7M169.3 135.4l-.5 .3M169.3 135.4l-.5 .6M169.3 135.7l-.5 .3M169.3 135.7l-.5 .6M169.3 135.9l-.5 .4M169.3 136l-.5 .6"/>
<path d="M169.3 136.2l-.5 .4M169.3 136.2l-.5 .6M169.3 136.3l-.5 .5M169.3 136.3l-.5 .6M169.3 136.5l-.5 .4M169.3 136.5l-.5 .6M169.3 136.6l-.5 .5M169.3 136.6l-.5 .6M169.3 136.7l-.5 .5"/>
<circle cx="68.9" cy="106.8" r="21.6"/>
<circle cx="68.9" cy="106.8" r="25.4"/>
<circle cx="68.9" cy="106.8" r="26.3"/>
</g>
<g font-size="4.2">
<text x="226.4" y="194.2">SM1 SERIES END CAP</text>
<text x="227.9" y="198.5">EXTERNAL THREADS</text>
<text x="53.6" y="206.8">FOR INFORMATION ONLY</text>
<text x="273.1" y="205.8">E</text>
<text x="40.9" y="211">NOT FOR MANUFACTURING PURPOSES</text>
<text x="226.6" y="213.9">SM1CP2</text>
<text x="262" y="213.9">9.1g</text>
</g>
<text font-size="3.7" x="217.1" y="204.6">BLACK ANODIZED ALUMINUM</text>
<g font-size="2.8" fill="#808080">
<text x="179.4" y="55.4">0.21in</text>
<text x="180.7" y="59.2">5.3mm</text>
<text x="181.1" y="67.4">0.10in</text>
<text x="182.4" y="71.2">2.5mm</text>
</g>
<g font-size="2.8">
<text x="102.1" y="70.8">SM1 (Ø1.035-40) SERIES</text>
<text x="102.1" y="73.7">EXTERNAL THREAD</text>
<text x="5.8" y="83.6">Ø1.20in [Ø30.0mm]</text>
<text x="6.7" y="86.4">KNURLED SURFACE</text>
<text x="99.9" y="135">RELIEF BORE</text>
<text x="99.9" y="137.8">Ø0.85in [Ø22.0mm]</text>
<text x="99.9" y="140.7">0.18in [4.4mm] DEEP</text>
<text x="174.5" y="184.8">DRAWING</text>
<text x="174.5" y="187.6">PROJECTION</text>
<text x="229.4" y="190.2">w w w . t h o r l a b s . c o m</text>
<text x="187.9" y="193.2">NAME</text>
<text x="190.3" y="197.7">JN</text>
<text x="199.9" y="197.7">16/JUL/15</text>
<text x="203.6" y="193.2">DATE</text>
<text x="190.3" y="202.2">AV</text>
<text x="199.9" y="202.2">21/JUL/15</text>
<text x="216.4" y="201.2">MATERIAL</text>
<text x="271.6" y="201.8">REV</text>
<text x="216.7" y="209.7">ITEM #</text>
<text x="254.5" y="209.7">APPROX WEIGHT</text>
</g>
<g font-size="2.5">
<text x="174.2" y="197.7">DRAWN</text>
<text x="172.4" y="202.2">APPROVAL</text>
</g>
<text font-size="2.1" x="178.5" y="206.8">COPYRIGHT © 2016 BY THORLABS</text>
<g font-size="2">
<text x="174.8" y="211">VALUES IN PARENTHESIS ARE CALCULATED</text>
<text x="175.5" y="213.5">AND MAY CONTAIN ROUNDOFF ERRORS</text>
</g>
</svg>
